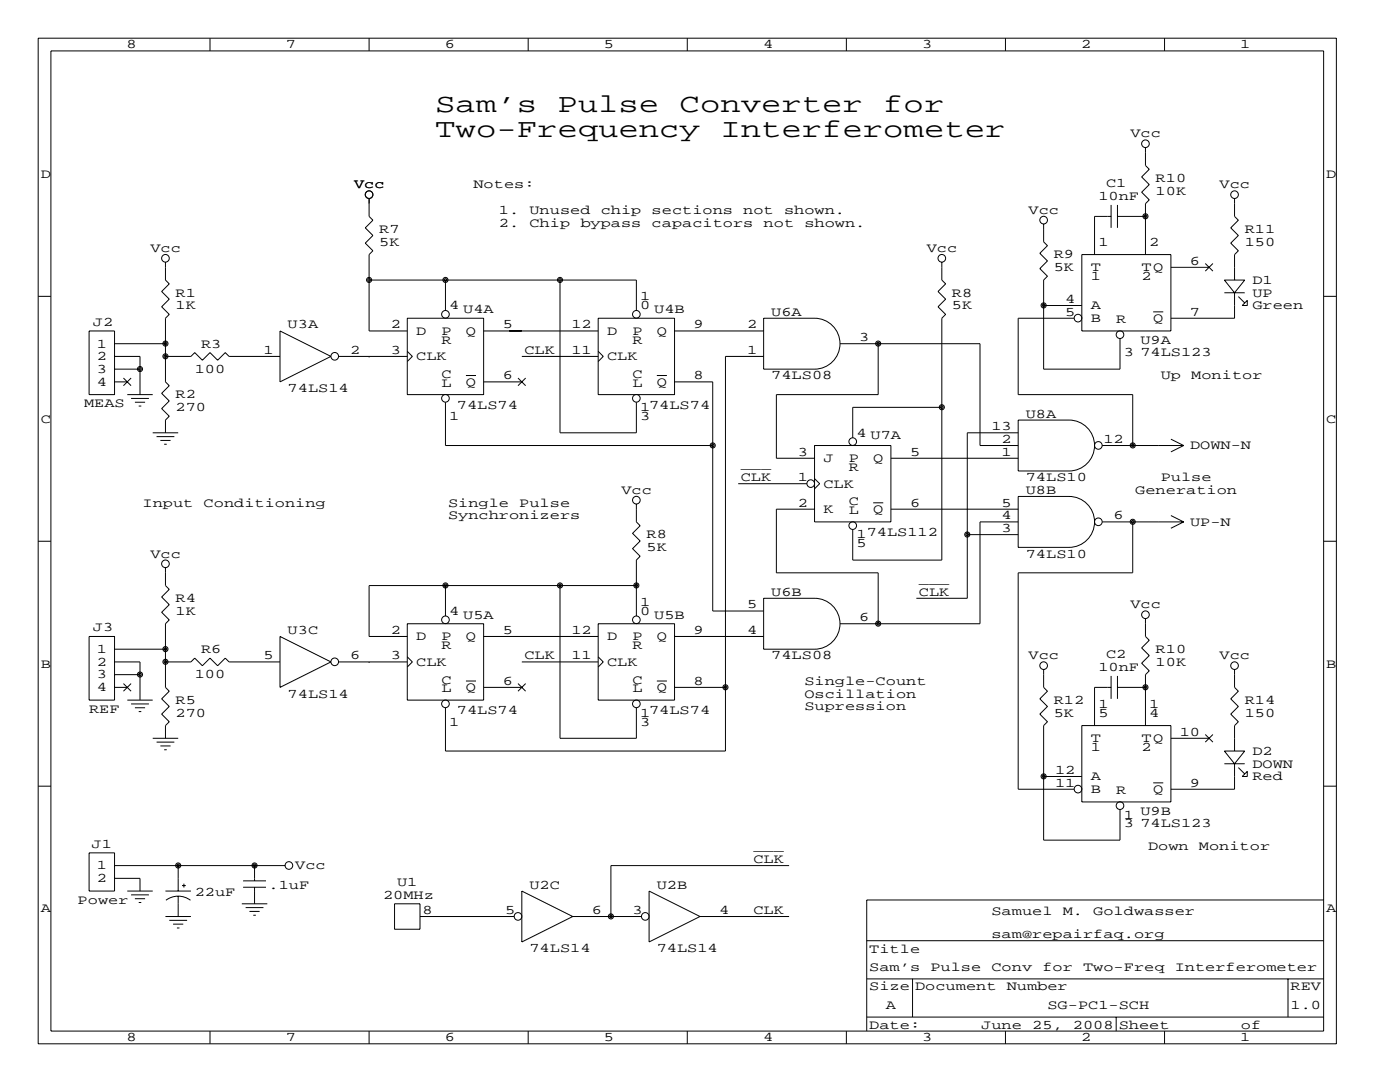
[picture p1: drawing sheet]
<svg xmlns="http://www.w3.org/2000/svg" width="279mm" height="216mm" viewBox="0 0 279 216" stroke-linecap="round" stroke-linejoin="round" font-family="sans-serif">
<g fill="none" stroke="#000" stroke-width=".2">
<path d="M7.6 7.6h259.1v200.7h-259.1zM10.2 10.2h254v195.5h-254zM41.9 7.6v2.6M73.7 7.6v2.6M105.4 7.6v2.6M137.2 7.6v2.6M168.9 7.6v2.6M200.7 7.6v2.6M232.4 7.6v2.6M73.7 39.6v3.6l.7 .7-1.5 1.6 1.5 1.5-1.5 1.5 1.5 1.5-.7 .8v15.2h7.6M228.6 29.5v3.5l.8 .8-1.6 1.5 1.6 1.5-1.6 1.6 1.6 1.5-.8 .7v10.2M246.4 39.6v3.6l.7 .7-1.5 1.6 1.5 1.5-1.5 1.5 1.5 1.5-.7 .8v5.1"/>
<path d="M7.6 59.1h2.6M33 52.3v3.6l.8 .7-1.5 1.6 1.5 1.5-1.5 1.5 1.5 1.5-.8 .8v12.7l.8 .8-1.5 1.5 1.5 1.5-1.5 1.5 1.5 1.6-.8 .7v2.6M73.7 55.9h53.3v6.1M88.9 55.9v6.1M111.8 55.9v30.5h15.2v-6.1M188 52.3v3.6l.7 .7-1.5 1.6 1.5 1.5-1.5 1.5 1.5 1.5-.7 .8v48.3h-17.8v-6.1M208.3 44.7v3.6l.7 .7-1.5 1.5 1.5 1.6-1.5 1.5 1.5 1.5-.7 .8v17.8h15.2v-6.1M215.9 50.8h17.8v15.2h-17.8zM221.7 43.2h-3.3v7.6M221.7 40.9v4.6M223 43.2h5.6M223 40.9v4.6"/>
<path d="M233.7 53.3h7.6M240.5 52.6l1.6 1.5M242.1 52.6l-1.6 1.5M244.3 55.9h4.1l-2 2.5zM244.3 58.4h4.1M246.4 58.4v5.1h-12.7M247.1 59.2l1.3 1.3M248.9 59.9v1.1h-1zM264.2 59.1h2.5M17.8 66h5.1v12.7h-5.1zM22.9 73.7h5M22.9 71.1h5v7.6"/>
<path d="M22.9 76.2h2.5M22.9 68.6h10.1M24.6 75.4l1.6 1.6M25.4 78.7h5.1M26.2 79.5h3.5M26.2 75.4l-1.6 1.6M33 71.1h5.1l.8-.7 1.5 1.5 1.5-1.5 1.5 1.5 1.6-1.5 .7 .7h10.2M55.9 66l10.1 5.1-10.1 5.1zM67.6 71.1h13.7M73.7 71.1h.1M81.3 63.5h15.2v15.2h-15.2zM81.3 70.1l1 1-1 1"/>
<path d="M93 74.9h2M96.5 66h22.9M96.5 76.2h7.6M103.4 75.4l1.5 1.6M104.1 71.1h15.3M104.9 75.4l-1.5 1.6M119.4 63.5h15.2v15.2h-15.2zM119.4 70.1l1 1-1 1M131.1 74.9h2M134.6 66h17.8M134.6 76.2h7.6v45.7h10.2M152.4 63.5h10.2a5.1 5.1 0 0 1 5 5.1 5.1 5.1 0 0 1-5 5.1h-10.2z"/>
<path d="M152.4 71.1h-7.6v78.8h-55.9v-8.7M167.6 68.6h28v20.3h7.6M175.3 68.6v10.1h-20.4v12.7h7.7M208.3 61h7.6M214.4 63.5h-11.2v15.2h22.9v10.2M230.1 62.2h2.1M26.9 80.3h2.1M27.7 81h.5M30.5 86.4h5.1M31.2 87.1h3.6M32 87.9h2M32.8 88.6h.5"/>
<path d="M88.9 80.3v8.6h53.3M147.3 96.5h13.7M162.6 95.5l1 1-1 1M162.6 88.9h15.2v15.2h-15.2zM177.8 91.4h25.4M188 81.3h-17.8v6.1M203.2 83.8h10.2a5.1 5.1 0 0 1 5 5.1 5.1 5.1 0 0 1-5 5.1h-10.2zM203.2 99.1h10.2a5.1 5.1 0 0 1 5 5 5.1 5.1 0 0 1-5 5.1h-10.2zM203.2 86.4h-10.2v33h-10.1M220 88.9h16.2M233.7 87.6l2.5 1.3M236.2 88.9l-2.5 1.3"/>
<path d="M7.6 108h2.6M33 113.3v3.5l.8 .8-1.5 1.5 1.5 1.5-1.5 1.6 1.5 1.5-.8 .8v12.7l.8 .7-1.5 1.5 1.5 1.6-1.5 1.5 1.5 1.5-.8 .8v2.5M88.9 116.8v6.1M111.8 116.8v30.5h15.2v-6.1M127 116.8h-53.3v10.2h7.6M127 100.6v3.5l.8 .8-1.6 1.5 1.6 1.5-1.6 1.6 1.6 1.5-.8 .8v11.1M152.4 119.4h10.2a5.1 5.1 0 0 1 5 5.1 5.1 5.1 0 0 1-5 5h-10.2zM162.6 101.6h-7.7v12.7h20.4v10.2M174.3 100.3h2M177.8 101.6h25.4M193 106.7h10.2M203.2 104.1h-7.6v20.4h-28"/>
<path d="M220 104.1h16.2M226.1 104.1v10.2h-22.9v43.2h11.2M233.7 102.9l2.5 1.2M236.2 104.1l-2.5 1.3M264.2 108h2.5M17.8 127h5.1v12.7h-5.1zM22.9 137.2h2.5M22.9 129.5h10.1M22.9 132.1h5v7.6M22.9 134.6h5M24.6 136.4l1.6 1.5M25.4 139.7h5.1"/>
<path d="M26.2 136.4l-1.6 1.5M33 132.1h5.1l.8-.8 1.5 1.5 1.5-1.5 1.5 1.5 1.6-1.5 .7 .8h10.2M55.9 127l10.1 5.1-10.1 5.1zM67.6 132.1h13.7M73.7 132.1h.1M81.3 124.5h15.2v15.2h-15.2zM81.3 131.1l1 1-1 1M93 135.9h2M96.5 137.2h7.6M96.5 127h22.9M103.4 136.4l1.5 1.5M104.1 132.1h15.3"/>
<path d="M104.9 136.4l-1.5 1.5M119.4 124.5h15.2v15.2h-15.2zM119.4 131.1l1 1-1 1M131.1 135.9h2M134.6 137.2h10.2M134.6 127h17.8M208.3 133.6v3.6l.7 .7-1.5 1.5 1.5 1.6-1.5 1.5 1.5 1.5-.7 .8v22.8h15.2v-6.1M221.7 134.9v4.5M221.7 137.2h-3.3v7.6M223 134.9v4.5M223 137.2h5.6M228.6 123.4v3.6l.8 .8-1.6 1.5 1.6 1.5-1.6 1.5 1.6 1.6-.8 .7v10.2"/>
<path d="M246.4 133.6v3.6l.7 .7-1.5 1.5 1.5 1.6-1.5 1.5 1.5 1.5-.7 .8v5.1M7.6 156.9h2.6M26.2 140.5h3.5M26.9 141.2h2.1M27.7 142h.5M30.5 147.3h5.1M31.2 148.1h3.6M32 148.8h2M32.8 149.6h.5M208.3 154.9h.1M208.3 154.9h7.6M215.9 144.8h17.8v15.2h-17.8z"/>
<path d="M230.1 156.2h2.1M233.7 147.3h7.6M240.5 146.6l1.6 1.5M242.1 146.6l-1.6 1.5M244.3 149.9h4.1l-2 2.5zM244.3 152.4h4.1M246.4 152.4v5.1h-12.7M247.1 153.2l1.3 1.2M248.9 153.9v1h-1zM264.2 156.9h2.5M17.8 170.2h5.1v7.6h-5.1zM22.9 172.7h34"/>
<path d="M22.9 175.3h5v2.5M25.4 177.8h5.1M26.2 178.6h3.5M26.9 179.3h2.1M33 177.8h5.1M33.1 179.6a4.1 4.1 0 0 1 4.9 0M35.6 172.7h.1M35.6 172.7v5.1M35.6 178.8v4.1M36.3 176.7h.8M36.7 176.3v.8M48.5 177h4.6"/>
<path d="M48.5 175.8h4.6M50.8 172.7h.1M50.8 172.7v3.1M50.8 177v3.3M104.1 177.8l10.2 5.1-10.2 5.1zM129.5 177.8l10.2 5.1-10.2 5.1zM157.5 172.7h-35.6v10.2M264.2 179.6h-91.2v26.1M27.7 180.1h.5M33 182.9h5.1M33.8 183.6h3.5M34.5 184.4h2.1"/>
<path d="M35.3 185.2h.5M48.3 180.3h5M49 181.1h3.6M49.8 181.9h2M50.5 182.6h.6M78.7 180.3h5.1v5.1h-5.1zM83.8 182.9h18.8M114.3 182.9h13.7M139.7 182.9h17.8M173 195.3h91.2M173 187.7h91.2M182.1 195.3v7.6"/>
<path d="M257 195.3v7.6M41.9 205.7v2.6M73.7 205.7v2.6M105.4 205.7v2.6M137.2 205.7v2.6M168.9 205.7v2.6M173 202.9h91.2M200.7 205.7v2.6M222.8 202.9v2.8M232.4 205.7v2.6"/>
<circle cx="73.7" cy="38.8" r=".76"/>
<circle cx="228.6" cy="28.7" r=".76"/>
<circle cx="246.4" cy="38.8" r=".76"/>
<circle cx="33" cy="51.5" r=".76"/>
<circle cx="73.7" cy="55.9" r=".51"/>
<circle cx="73.7" cy="55.9" r=".25"/>
<circle cx="88.9" cy="55.9" r=".51"/>
<circle cx="88.9" cy="55.9" r=".25"/>
<circle cx="111.8" cy="55.9" r=".51"/>
<circle cx="111.8" cy="55.9" r=".25"/>
<circle cx="188" cy="51.5" r=".76"/>
<circle cx="208.3" cy="43.9" r=".76"/>
<circle cx="228.6" cy="43.2" r=".51"/>
<circle cx="228.6" cy="43.2" r=".25"/>
<circle cx="27.9" cy="73.6" r=".51"/>
<circle cx="27.9" cy="73.6" r=".25"/>
<circle cx="33" cy="68.6" r=".51"/>
<circle cx="33" cy="71.1" r=".51"/>
<circle cx="33" cy="68.6" r=".25"/>
<circle cx="33" cy="71.1" r=".25"/>
<circle cx="66.8" cy="71.1" r=".76"/>
<circle cx="88.9" cy="79.5" r=".76"/>
<circle cx="88.9" cy="62.7" r=".76"/>
<circle cx="127" cy="79.5" r=".76"/>
<circle cx="127" cy="62.7" r=".76"/>
<circle cx="175.3" cy="68.6" r=".51"/>
<circle cx="175.3" cy="68.6" r=".25"/>
<circle cx="208.3" cy="60.9" r=".51"/>
<circle cx="208.3" cy="60.9" r=".25"/>
<circle cx="215.1" cy="63.5" r=".76"/>
<circle cx="223.5" cy="66.8" r=".76"/>
<circle cx="127" cy="99.8" r=".76"/>
<circle cx="142.2" cy="88.9" r=".51"/>
<circle cx="142.2" cy="88.9" r=".25"/>
<circle cx="161.8" cy="96.5" r=".76"/>
<circle cx="170.2" cy="88.1" r=".76"/>
<circle cx="188" cy="81.3" r=".51"/>
<circle cx="188" cy="81.3" r=".25"/>
<circle cx="219.2" cy="88.9" r=".76"/>
<circle cx="226.1" cy="88.9" r=".51"/>
<circle cx="226.1" cy="88.9" r=".25"/>
<circle cx="33" cy="112.5" r=".76"/>
<circle cx="88.9" cy="116.8" r=".51"/>
<circle cx="88.9" cy="116.8" r=".25"/>
<circle cx="111.8" cy="116.8" r=".51"/>
<circle cx="111.8" cy="116.8" r=".25"/>
<circle cx="127" cy="116.8" r=".51"/>
<circle cx="127" cy="116.8" r=".25"/>
<circle cx="170.2" cy="104.9" r=".76"/>
<circle cx="193" cy="106.7" r=".51"/>
<circle cx="193" cy="106.7" r=".25"/>
<circle cx="219.2" cy="104.1" r=".76"/>
<circle cx="226.1" cy="104.1" r=".51"/>
<circle cx="226.1" cy="104.1" r=".25"/>
<circle cx="27.9" cy="134.6" r=".51"/>
<circle cx="27.9" cy="134.6" r=".25"/>
<circle cx="33" cy="132.1" r=".51"/>
<circle cx="33" cy="129.5" r=".51"/>
<circle cx="33" cy="132.1" r=".25"/>
<circle cx="33" cy="129.5" r=".25"/>
<circle cx="66.8" cy="132.1" r=".76"/>
<circle cx="88.9" cy="123.7" r=".76"/>
<circle cx="127" cy="123.7" r=".76"/>
<circle cx="144.8" cy="137.1" r=".51"/>
<circle cx="144.8" cy="137.1" r=".25"/>
<circle cx="175.3" cy="124.4" r=".51"/>
<circle cx="175.3" cy="124.4" r=".25"/>
<circle cx="208.3" cy="132.8" r=".76"/>
<circle cx="228.6" cy="137.1" r=".51"/>
<circle cx="228.6" cy="122.7" r=".76"/>
<circle cx="228.6" cy="137.1" r=".25"/>
<circle cx="246.4" cy="132.8" r=".76"/>
<circle cx="88.9" cy="140.4" r=".76"/>
<circle cx="127" cy="140.4" r=".76"/>
<circle cx="208.3" cy="154.9" r=".51"/>
<circle cx="208.3" cy="154.9" r=".25"/>
<circle cx="215.1" cy="157.5" r=".76"/>
<circle cx="35.6" cy="172.7" r=".51"/>
<circle cx="35.6" cy="172.7" r=".25"/>
<circle cx="50.8" cy="172.7" r=".51"/>
<circle cx="50.8" cy="172.7" r=".25"/>
<circle cx="57.7" cy="172.7" r=".76"/>
<circle cx="223.5" cy="160.8" r=".76"/>
<circle cx="103.4" cy="182.9" r=".76"/>
<circle cx="121.9" cy="182.9" r=".51"/>
<circle cx="121.9" cy="182.9" r=".25"/>
<circle cx="128.8" cy="182.9" r=".76"/>
</g>
<g font-size="5.3">
<text x="86.9" y="22.4">Sam’s</text>
<text x="111.3" y="22.4">Pulse</text>
<text x="135.6" y="22.4">Converter</text>
<text x="176.3" y="22.4">for</text>
<text x="86.9" y="27.4">Two-Frequency</text>
<text x="143.8" y="27.4">Interferometer</text>
</g>
<g font-size="2.6">
<text x="25.3" y="9.7">8</text>
<text x="57" y="9.7">7</text>
<text x="88.8" y="9.7">6</text>
<text x="120.5" y="9.7">5</text>
<text x="152.3" y="9.7">4</text>
<text x="184" y="9.7">3</text>
<text x="215.8" y="9.7">2</text>
<text x="247.5" y="9.7">1</text>
<text x="225.6" y="27.4">Vcc</text>
<text x="8.1" y="35.5">D</text>
<text x="264.7" y="35.5">D</text>
<text x="70.7" y="37.6">Vcc</text>
<text x="94.5" y="37.6">Notes:</text>
<text x="219.2" y="39.9">10nF</text>
<text x="220.7" y="37.3">C1</text>
<text x="230.6" y="36.3">R10</text>
<text x="230.6" y="38.9">10K</text>
<text x="243.4" y="37.6">Vcc</text>
<text x="75.7" y="46.5">R7</text>
<text x="99.6" y="42.7">1.</text>
<text x="99.6" y="45.2">2.</text>
<text x="105.7" y="42.7">Unused</text>
<text x="105.7" y="45.2">Chip</text>
<text x="115.8" y="45.2">bypass</text>
<text x="119.9" y="42.7">chip</text>
<text x="130" y="42.7">sections</text>
<text x="130" y="45.2">capacitors</text>
<text x="148.3" y="42.7">not</text>
<text x="152.4" y="45.2">not</text>
<text x="156.5" y="42.7">shown.</text>
<text x="160.5" y="45.2">shown.</text>
<text x="205.3" y="42.7">Vcc</text>
<text x="248.4" y="46.5">R11</text>
<text x="30" y="50.3">Vcc</text>
<text x="75.7" y="49">5K</text>
<text x="185" y="50.3">Vcc</text>
<text x="210.3" y="51.6">R9</text>
<text x="219.2" y="49">1</text>
<text x="229.4" y="49">2</text>
<text x="237.5" y="52.8">6</text>
<text x="248.4" y="49">150</text>
<text x="35.1" y="59.2">R1</text>
<text x="127.8" y="59.9">1</text>
<text x="190" y="59.2">R8</text>
<text x="210.3" y="54.1">5K</text>
<text x="217.7" y="54.1">T</text>
<text x="217.7" y="55.9">1</text>
<text x="227.8" y="54.1">TQ</text>
<text x="227.8" y="55.9">2</text>
<text x="249.9" y="56.6">D1</text>
<text x="249.9" y="59.2">UP</text>
<text x="18.5" y="65">J2</text>
<text x="35.1" y="61.7">1K</text>
<text x="57.4" y="65.5">U3A</text>
<text x="78" y="65.5">2</text>
<text x="89.7" y="61.7">4</text>
<text x="92.5" y="62.5">U4A</text>
<text x="100.3" y="65.5">5</text>
<text x="114" y="65.5">12</text>
<text x="127.8" y="61.7">0</text>
<text x="130.6" y="62.5">U4B</text>
<text x="138.4" y="65.5">9</text>
<text x="149.1" y="65.5">2</text>
<text x="153.9" y="63">U6A</text>
<text x="190" y="61.7">5K</text>
<text x="212.6" y="60.5">4</text>
<text x="212.6" y="63">5</text>
<text x="217.7" y="61.7">A</text>
<text x="217.7" y="64.3">B</text>
<text x="222.8" y="64.5">R</text>
<text x="230.1" y="64.3">Q</text>
<text x="237.5" y="63">7</text>
<text x="249.9" y="61.7">Green</text>
<text x="19.3" y="69.3">1</text>
<text x="19.3" y="71.9">2</text>
<text x="40.1" y="69.3">R3</text>
<text x="52.6" y="70.6">1</text>
<text x="69.8" y="70.6">2</text>
<text x="78" y="70.6">3</text>
<text x="83.1" y="66.8">D</text>
<text x="83.1" y="71.9">CLK</text>
<text x="88.1" y="66.8">P</text>
<text x="88.1" y="68.6">R</text>
<text x="93" y="66.8">Q</text>
<text x="104.6" y="70.6">CLK</text>
<text x="114" y="70.6">11</text>
<text x="121.2" y="66.8">D</text>
<text x="121.2" y="71.9">CLK</text>
<text x="126.2" y="66.8">P</text>
<text x="126.2" y="68.6">R</text>
<text x="131.1" y="66.8">Q</text>
<text x="149.1" y="70.6">1</text>
<text x="171.4" y="68.1">3</text>
<text x="224.3" y="71.1">3</text>
<text x="227.6" y="68.6">U9A</text>
<text x="227.6" y="71.1">74LS123</text>
<text x="19.3" y="74.4">3</text>
<text x="19.3" y="77">4</text>
<text x="38.9" y="74.4">100</text>
<text x="88.1" y="75.4">C</text>
<text x="88.1" y="77.2">L</text>
<text x="93" y="77">Q</text>
<text x="100.3" y="75.7">6</text>
<text x="126.2" y="75.4">C</text>
<text x="126.2" y="77.2">L</text>
<text x="131.1" y="77">Q</text>
<text x="138.4" y="75.7">8</text>
<text x="153.9" y="75.7">74LS08</text>
<text x="231.6" y="75.7">Up</text>
<text x="237.7" y="75.7">Monitor</text>
<text x="16.8" y="81.3">MEAS</text>
<text x="35.1" y="79.5">R2</text>
<text x="35.1" y="82">270</text>
<text x="57.4" y="78.2">74LS14</text>
<text x="89.7" y="83.8">1</text>
<text x="91.2" y="81.5">74LS74</text>
<text x="127.8" y="82">174LS74</text>
<text x="127.8" y="83.8">3</text>
<text x="204.7" y="83.3">U8A</text>
<text x="8.1" y="84.3">C</text>
<text x="170.9" y="87.1">4 U7A</text>
<text x="197.9" y="85.9">13</text>
<text x="199.9" y="88.4">2</text>
<text x="220.2" y="88.4">12</text>
<text x="237.5" y="89.7">DOWN-N</text>
<text x="264.7" y="84.3">C</text>
<text x="147.8" y="93.5">___</text>
<text x="159.3" y="90.9">3</text>
<text x="164.3" y="92.2">J</text>
<text x="169.4" y="92.2">P</text>
<text x="169.4" y="94">R</text>
<text x="174.3" y="92.2">Q</text>
<text x="181.6" y="90.9">5</text>
<text x="199.9" y="90.9">1</text>
<text x="28.4" y="101.1">Input</text>
<text x="40.6" y="101.1">Conditioning</text>
<text x="89.4" y="101.1">Single</text>
<text x="103.6" y="101.1">Pulse</text>
<text x="124" y="98.6">Vcc</text>
<text x="147.8" y="96">CLK</text>
<text x="159.3" y="96">1</text>
<text x="159.3" y="101.1">2</text>
<text x="164.3" y="97.3">CLK</text>
<text x="169.4" y="100.8">C</text>
<text x="181.6" y="101.1">6</text>
<text x="199.9" y="101.1">5</text>
<text x="204.7" y="96">74LS10</text>
<text x="204.7" y="98.6">U8B</text>
<text x="226.6" y="98.6">Generation</text>
<text x="231.6" y="96">Pulse</text>
<text x="89.4" y="103.6">Synchronizers</text>
<text x="129" y="107.4">R8</text>
<text x="164.3" y="102.4">K</text>
<text x="169.4" y="102.6">L</text>
<text x="170.9" y="107.4">174LS112</text>
<text x="174.3" y="102.4">Q</text>
<text x="199.9" y="106.2">3</text>
<text x="199.9" y="103.6">4</text>
<text x="222.2" y="103.6">6</text>
<text x="237.5" y="104.9">UP-N</text>
<text x="30" y="111.3">Vcc</text>
<text x="129" y="110">5K</text>
<text x="170.9" y="109.2">5</text>
<text x="204.7" y="111.3">74LS10</text>
<text x="153.9" y="118.9">U6B</text>
<text x="183.4" y="118.9">CLK</text>
<text x="183.4" y="116.3">___</text>
<text x="18.5" y="126">J3</text>
<text x="35.1" y="120.1">R4</text>
<text x="35.1" y="122.7">1K</text>
<text x="89.7" y="122.7">4</text>
<text x="92.5" y="123.4">U5A</text>
<text x="127.8" y="120.9">1</text>
<text x="127.8" y="122.7">0</text>
<text x="130.6" y="123.4">U5B</text>
<text x="149.1" y="121.4">5</text>
<text x="171.4" y="124">6</text>
<text x="225.6" y="121.4">Vcc</text>
<text x="19.3" y="130.3">1</text>
<text x="40.1" y="130.3">R6</text>
<text x="52.6" y="131.6">5</text>
<text x="57.4" y="126.5">U3C</text>
<text x="69.8" y="131.6">6</text>
<text x="78" y="126.5">2</text>
<text x="78" y="131.6">3</text>
<text x="83.1" y="127.8">D</text>
<text x="88.1" y="127.8">P</text>
<text x="88.1" y="129.5">R</text>
<text x="93" y="127.8">Q</text>
<text x="100.3" y="126.5">5</text>
<text x="104.6" y="131.6">CLK</text>
<text x="114" y="126.5">12</text>
<text x="114" y="131.6">11</text>
<text x="121.2" y="127.8">D</text>
<text x="126.2" y="127.8">P</text>
<text x="126.2" y="129.5">R</text>
<text x="131.1" y="127.8">Q</text>
<text x="138.4" y="126.5">9</text>
<text x="149.1" y="126.5">4</text>
<text x="153.9" y="131.6">74LS08</text>
<text x="205.3" y="131.6">Vcc</text>
<text x="220.7" y="131.3">C2</text>
<text x="230.6" y="130.3">R10</text>
<text x="243.4" y="131.6">Vcc</text>
<text x="8.1" y="133.2">B</text>
<text x="19.3" y="132.8">2</text>
<text x="19.3" y="135.4">3</text>
<text x="19.3" y="137.9">4</text>
<text x="38.9" y="135.4">100</text>
<text x="83.1" y="132.8">CLK</text>
<text x="88.1" y="136.4">C</text>
<text x="93" y="137.9">Q</text>
<text x="100.3" y="136.7">6</text>
<text x="121.2" y="132.8">CLK</text>
<text x="126.2" y="136.4">C</text>
<text x="131.1" y="137.9">Q</text>
<text x="138.4" y="136.7">8</text>
<text x="160.5" y="136.7">Single-Count</text>
<text x="219.2" y="133.9">10nF</text>
<text x="230.6" y="132.8">10K</text>
<text x="264.7" y="133.2">B</text>
<text x="17.8" y="142.2">REF</text>
<text x="35.1" y="140.5">R5</text>
<text x="35.1" y="143">270</text>
<text x="57.4" y="139.2">74LS14</text>
<text x="88.1" y="138.2">L</text>
<text x="91.2" y="142.5">74LS74</text>
<text x="126.2" y="138.2">L</text>
<text x="127.8" y="143">174LS74</text>
<text x="160.5" y="139.2">Oscillation</text>
<text x="160.5" y="141.7">Supression</text>
<text x="210.3" y="140.5">R12</text>
<text x="210.3" y="143">5K</text>
<text x="219.2" y="141.2">1</text>
<text x="219.2" y="143">5</text>
<text x="229.4" y="141.2">1</text>
<text x="229.4" y="143">4</text>
<text x="248.4" y="140.5">R14</text>
<text x="248.4" y="143">150</text>
<text x="89.7" y="144.8">1</text>
<text x="127.8" y="144.8">3</text>
<text x="217.7" y="148.1">T</text>
<text x="217.7" y="149.9">1</text>
<text x="227.8" y="148.1">TQ</text>
<text x="227.8" y="149.9">2</text>
<text x="235.5" y="146.8">10</text>
<text x="210.6" y="154.4">12</text>
<text x="217.7" y="155.7">A</text>
<text x="249.9" y="150.6">D2</text>
<text x="249.9" y="153.2">DOWN</text>
<text x="249.9" y="155.7">Red</text>
<text x="210.6" y="157">11</text>
<text x="217.7" y="158.2">B</text>
<text x="222.8" y="158.5">R</text>
<text x="230.1" y="158.2">Q</text>
<text x="237.5" y="157">9</text>
<text x="224.3" y="163.3">1</text>
<text x="224.3" y="165.1">3</text>
<text x="227.6" y="162.6">U9B</text>
<text x="227.6" y="165.1">74LS123</text>
<text x="18.3" y="169.2">J1</text>
<text x="19.3" y="173.5">1</text>
<text x="58.9" y="173.5">Vcc</text>
<text x="150.4" y="172.2">CLK</text>
<text x="150.4" y="169.7">___</text>
<text x="229.1" y="169.7">Down</text>
<text x="239.3" y="169.7">Monitor</text>
<text x="19.3" y="176">2</text>
<text x="38.9" y="178.8">22uF</text>
<text x="53.6" y="177.3">.1uF</text>
<text x="76.5" y="179.3">20MHz</text>
<text x="79.2" y="176.8">U1</text>
<text x="105.7" y="177.3">U2C</text>
<text x="131.1" y="177.3">U2B</text>
<text x="8.1" y="182.1">A</text>
<text x="15.5" y="180.3">Power</text>
<text x="84.3" y="182.4">8</text>
<text x="100.8" y="182.4">5</text>
<text x="118.1" y="182.4">6</text>
<text x="126.2" y="182.4">3</text>
<text x="143.5" y="182.4">4</text>
<text x="150.4" y="182.4">CLK</text>
<text x="197.9" y="182.6">Samuel</text>
<text x="212.1" y="182.6">M.</text>
<text x="218.2" y="182.6">Goldwasser</text>
<text x="264.7" y="182.1">A</text>
<text x="105.7" y="190">74LS14</text>
<text x="131.1" y="190">74LS14</text>
<text x="173.5" y="190.2">Title</text>
<text x="197.9" y="187.2">sam@repairfaq.org</text>
<text x="173.5" y="197.6">Size Document</text>
<text x="173.5" y="193.8">Sam’s</text>
<text x="185.7" y="193.8">Pulse</text>
<text x="197.9" y="193.8">Conv</text>
<text x="200.9" y="197.6">Number</text>
<text x="208" y="193.8">for</text>
<text x="216.2" y="193.8">Two-Freq</text>
<text x="234.4" y="193.8">Interferometer</text>
<text x="257.6" y="197.6">REV</text>
<text x="176.8" y="201.4">A</text>
<text x="209" y="201.4">SG-PC1-SCH</text>
<text x="257.6" y="201.4">1.0</text>
<text x="25.3" y="207.8">8</text>
<text x="57" y="207.8">7</text>
<text x="88.8" y="207.8">6</text>
<text x="120.5" y="207.8">5</text>
<text x="152.3" y="207.8">4</text>
<text x="173.5" y="205.2">Date:</text>
<text x="184" y="207.8">3</text>
<text x="195.8" y="205.2">June</text>
<text x="206" y="205.2">25,</text>
<text x="214.1" y="205.2">2008 Sheet</text>
<text x="215.8" y="207.8">2</text>
<text x="247.5" y="207.8">1</text>
<text x="247.7" y="205.2">of</text>
</g>
</svg>
